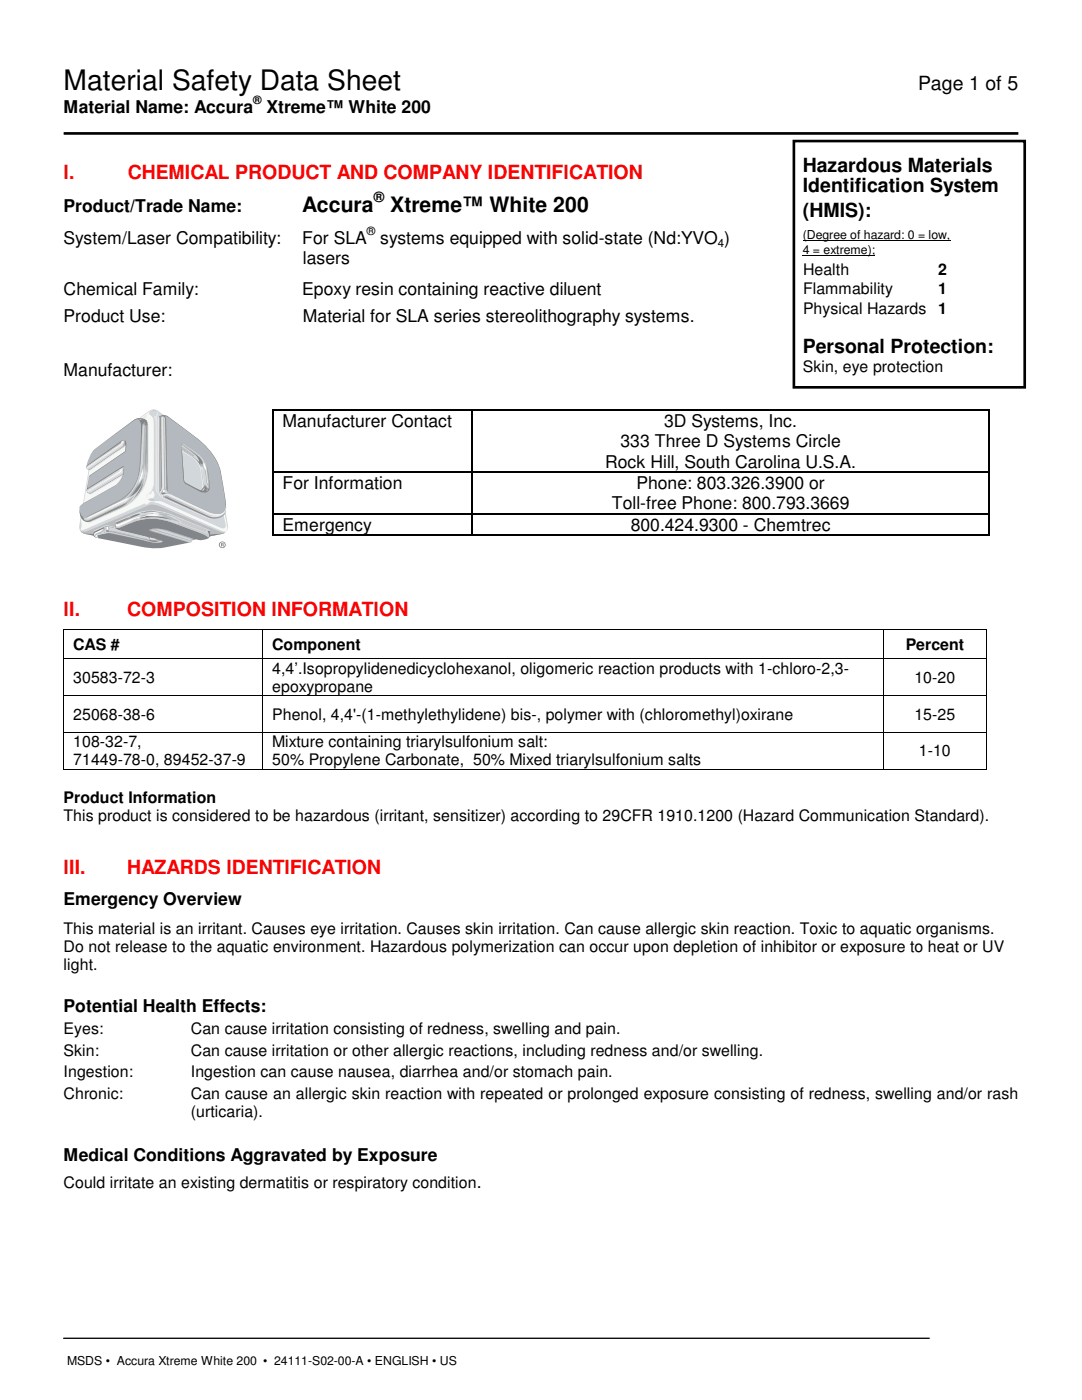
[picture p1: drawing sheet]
<svg xmlns="http://www.w3.org/2000/svg" width="216mm" height="279mm" viewBox="0 0 216 279" stroke-linecap="round" stroke-linejoin="round" font-family="sans-serif">
<path d="M12.7 26.6h190.5" fill="none" stroke="#000" stroke-width=".53"/>
<path d="M12.7 267.1h172.7" fill="none" stroke="#000" stroke-width=".26"/>
<g fill="#000">
<path d="M54.4 81.7h.2v.3h-.2zM54.4 94.1h.2v.2h-.2zM94.1 81.7h.2v.3h-.2zM94.1 94.1h.2v.2h-.2zM197.2 81.7h.3v.3h-.3zM197.2 94.1h.3v.2h-.3zM54.4 102.4h.2v.2h-.2zM54.4 106.6h.2v.3h-.2zM94.1 102.4h.2v.2h-.2zM94.1 106.6h.2v.3h-.2zM197.2 102.4h.3v.2h-.3zM197.2 106.6h.3v.3h-.3z"/>
<path d="M12.6 125.6h.2v.1h-.2zM12.6 131.4h.2v.1h-.2zM52.3 125.6h.2v.1h-.2zM52.3 131.4h.2v.1h-.2zM176.1 125.6h.2v.1h-.2zM176.1 131.4h.2v.1h-.2zM196.8 125.6h.1v.1h-.1zM196.8 131.4h.1v.1h-.1z"/>
</g>
<g fill="none" stroke="#000" stroke-width=".25">
<path d="M54.5 82v12.1M54.5 94.3v8.1M54.6 81.9h39.5M54.6 94.2h39.5M94.2 82v12.1M94.2 94.3v8.1M94.3 81.9h102.9M94.3 94.2h102.9M197.4 82v12.1M197.4 94.3v8.1M54.5 102.6v4M54.6 102.5h39.5"/>
<path d="M54.6 106.8h39.5M94.2 102.6v4M94.3 102.5h102.9M94.3 106.8h102.9M197.4 102.6v4"/>
</g>
<g fill="none" stroke="#000" stroke-width=".2">
<path d="M12.7 125.7v5.7M12.7 131.5v7.2M12.8 125.6h39.5M12.8 131.4h39.5M52.4 125.7v5.7M52.4 131.5v7.2M52.5 125.6h123.6M52.5 131.4h123.6M176.2 125.7v5.7M176.2 131.5v7.2M176.3 125.6h20.5M176.3 131.4h20.5"/>
<path d="M196.8 125.7v5.7M196.8 131.5v7.2"/>
</g>
<path d="M53.8 140.7h121v3.6h-121z" fill="#fff"/>
<path d="M12.6 138.7h.2v.2h-.2zM52.3 138.7h.2v.2h-.2zM176.1 138.7h.2v.2h-.2zM196.8 138.7h.1v.2h-.1zM12.6 146.1h.2v.1h-.2zM12.6 153.4h.2v.2h-.2zM52.3 146.1h.2v.1h-.2zM52.3 153.4h.2v.2h-.2zM176.1 146.1h.2v.1h-.2zM176.1 153.4h.2v.2h-.2zM196.8 146.1h.1v.1h-.1zM196.8 153.4h.1v.2h-.1z" fill="#000"/>
<g fill="none" stroke="#000" stroke-width=".2">
<path d="M12.7 138.9v7.2M12.8 138.8h39.5M52.4 138.9v7.2M52.5 138.8h123.6M176.2 138.9v7.2M176.3 138.8h20.5M196.8 138.9v7.2M12.7 146.2v7.2M12.8 146.1h39.5M12.8 153.5h39.5M52.4 146.2v7.2M52.5 146.1h123.6"/>
<path d="M52.5 153.5h123.6M176.2 146.2v7.2M176.3 146.1h20.5M176.3 153.5h20.5M196.8 146.2v7.2"/>
</g>
<path d="M158.4 28.2h46.1v49.1h-46.1z" fill-rule="evenodd" fill="#fff"/>
<path d="M158.4 28.2h46.1v49.1h-46.1z" fill="none" stroke="#000" stroke-width=".53"/>
<path d="M160.2 48.1h29.4M160.2 51h14.4" fill="none" stroke="#000" stroke-width=".2"/>
<path d="M13.3 79h34.8v31.7h-34.8z" fill-rule="evenodd" fill="#fff"/>
<path d="M18.8 90l5.8-4.2a38.2 38.2 0 0 1 5.8-4.1h.5l.6 .3 7.5 5.4a11.7 11.7 0 0 1 4.3 4.7l2 11.7a2.45 2.45 0 0 1-.2 2.3 3.6 3.6 0 0 1-2 .7l-9.1 1.8a11.4 11.4 0 0 1-3.8 .6l-12-2.4a2.95 2.95 0 0 1-2.3-1 3.2 3.2 0 0 1 .1-2.1l2.2-12.4 .2-.7z" fill-rule="evenodd" fill="#f6f8f5"/>
<path d="M18.6 90.3l10.7-8a1.82 1.82 0 0 1 2.8 .1 57.8 57.8 0 0 1 9 6.8l1.1 1.2 1.1 1.8 2.2 12.8v.5l-.3 .5a6.6 6.6 0 0 0-.4-3.4v-.2l-.1 .4 .1 .9a2.13 2.13 0 0 1 .1 1.6 1.05 1.05 0 0 1-1.2-.1l-11.2-5-1.2-.2a2.41 2.41 0 0 1-1.9-.3l.6-.3 .4 .1a.91 .91 0 0 0 0-1.6l-.4 .7h-.3a2.98 2.98 0 0 0 1-2.1v-11.1a2.64 2.64 0 0 0-1-2.9l.2-.4-10.4 7.6a2.69 2.69 0 0 0-1.4 2.5l-1.8 10.8v2.1a.9 .9 0 0 0-.1 1.1 1.45 1.45 0 0 1-.3-1.7l2.2-13.2z" fill-rule="evenodd" fill="#d0d6dd"/>
<path d="M28 83.6l1.3-.9v.1a.71 .71 0 0 1-1 .7z" fill-rule="evenodd" fill="#e9ecef"/>
<path d="M15.9 105.7l.4 .1 .6-.1 12-5.2 .1 .1a.49 .49 0 0 0 .8-.3l.4-.2 .5 .1a16.2 16.2 0 0 1 4.2 1.7l8.8 3.8 1.4 .4-.8 .4-10.3 2.1a11.4 11.4 0 0 1-3.8 .6l-6-1.2a45.6 45.6 0 0 1-7.9-1.7z" fill-rule="evenodd" fill="#d0d6dd"/>
<path d="M16.1 106l.6 .1 .9-.2 10.6-4.5a3.9 3.9 0 0 1 3-.6l12.7 5.3 1 .2-.6 .2-10.3 2.1a11.4 11.4 0 0 1-3.8 .6l-13.3-2.7z" fill-rule="evenodd" fill="#b8bfc6"/>
<path d="M29.9 99.6a.6 .6 0 0 1 .9 .3h-.9l-.1-.1z" fill-rule="evenodd" fill="#c5cbcd"/>
<path d="M30.7 84.1v12a3.1 3.1 0 0 1-1 2.5h.2l-.6 .9a1.17 1.17 0 0 1 .7-1.6 2.57 2.57 0 0 0 .6-2.4z" fill-rule="evenodd" fill="#edf0ef"/>
<path d="M30.2 82.1a.82 .82 0 0 1 1.2 0l-.6-.1z" fill-rule="evenodd" fill="#c5cbcd"/>
<path d="M31.5 82.2a.69 .69 0 0 1-.2 .9l.1 10.9a16.8 16.8 0 0 0 .2 4.8l-.4-.6a50.2 50.2 0 0 1-.2-8.3v-5.5l-.3-1.2 .5-.4z" fill-rule="evenodd" fill="#e3e8eb"/>
<g fill="#7e868c">
<path d="M16.1 106a2.55 2.55 0 0 0 2.1 .5l1.5 .5 10 1.8a6 6 0 0 0 3.4-.3 95.7 95.7 0 0 1 11.4-2.1l.4-.1-.6 .2-10.3 2.1a11.4 11.4 0 0 1-3.8 .6l-13.3-2.7z" fill-rule="evenodd"/>
<path d="M36.3 89.9l.4 5.5a.99 .99 0 0 0 .7 1.1l1.2 .7a2.33 2.33 0 0 0 1.6 .6 2.78 2.78 0 0 0 .2-2.6 4.6 4.6 0 0 0-2.7-4.5zM31.7 83.1a1.56 1.56 0 0 1 2 .1l3.2 2.4a20.3 20.3 0 0 1 6.4 6.5 18.3 18.3 0 0 1 1.4 5.5l.4 2.6a3.2 3.2 0 0 1-.7 2.8 3.3 3.3 0 0 1-3.4 .1l-7.6-3.5a1.91 1.91 0 0 1-1.6-1.2z" fill-rule="evenodd"/>
</g>
<path d="M36.3 89.9l1.4 .8a4.6 4.6 0 0 1 2.7 4.5l.1 1.2a1.22 1.22 0 0 1-.5 1.5l-2.6-1.4a1 1 0 0 1-.7-1.1zM32.2 83.1v12.5a5.4 5.4 0 0 1-.3 2.8 .93 .93 0 0 0 1.2 .1l1 .1 7.9 3.7a2.79 2.79 0 0 0 2.7-.2 5.1 5.1 0 0 0 .1-3.4 32.7 32.7 0 0 0-1.3-6.2 15.5 15.5 0 0 0-5.6-6l-1.5-1.2a11.4 11.4 0 0 0-3.5-2.3l.1 .2a29.4 29.4 0 0 1 .2 6.1l.2 8.8-.2-.7-.2-12.8a1.7 1.7 0 0 0-.3-1.5z" fill-rule="evenodd" fill="#b3b9be"/>
<g fill="#e5ebee">
<path d="M36.3 89.9l1.4 .8a4.6 4.6 0 0 1 2.7 4.5l.1 1.2a1.28 1.28 0 0 1-.5 1.5l.2-.2a6.7 6.7 0 0 0-.2-3.5 3.7 3.7 0 0 0-2.3-3.2l-1.4-.9z" fill-rule="evenodd"/>
<path d="M31.6 83.2l.1-.1 .1 7.5a52.1 52.1 0 0 0 .2 8.1 2.22 2.22 0 0 0 1.4 .9l2 1a47.5 47.5 0 0 0 7.1 2.9l1.5-.2-.9 .3-1.4-.1-8.5-3.8a1.91 1.91 0 0 1-1.6-1.2z" fill-rule="evenodd"/>
</g>
<path d="M32 83.1h.1a1.96 1.96 0 0 0-.1 1.5v13.2l-.2-14.3z" fill-rule="evenodd" fill="#d4dce0"/>
<path d="M32.3 83.2h.4l.2 .4 .2 13.5v.4l-.4-14.2 .1 14.2-.8 .9a.75 .75 0 0 0 1.1 .1l1 .1 7.9 3.7a2.79 2.79 0 0 0 2.7-.2l.2-.6 .1-.8a2.1 2.1 0 0 1-2.3 2.8 16.4 16.4 0 0 1-4.8-1.8l-4.5-2.1a1.7 1.7 0 0 1-1.5-1.3 3.1 3.1 0 0 0 .5-2.4z" fill-rule="evenodd" fill="#e3e8eb"/>
<path d="M34.1 98.8l7.9 3.7a2.96 2.96 0 0 0 2.6-.2l.3-.4a1.73 1.73 0 0 1-2.4 .8l-1.2-.4z" fill-rule="evenodd" fill="#fff"/>
<path d="M32.5 98.9l.4 .1a1.23 1.23 0 0 1 1.3 .3l8.1 3.7-8.6-3.7 4.2 1.9a18.2 18.2 0 0 0 4.9 2 2.43 2.43 0 0 0 2.3-1.3v.1a2.48 2.48 0 0 1-3.6 1.3l-8.9-4z" fill-rule="evenodd" fill="#b5bdc0"/>
<path d="M33 99.1l7.4 3.4a3.7 3.7 0 0 0 3.8 .5l.7-.8a2.64 2.64 0 0 1-3.7 .9l-8.2-3.8z" fill-rule="evenodd" fill="#7e868c"/>
<path d="M32.6 97.8l.4 .2v-.3h.1l.3 .5-.3 .2-.5-.1-.1-.1z" fill-rule="evenodd" fill="#d4dce0"/>
<path d="M32.7 97.8h.1v.3l-.2 .1z" fill-rule="evenodd" fill="#fff"/>
<g fill="#7e868c">
<path d="M32.4 98.4l.4-.1 .3 .2-.8 .1z" fill-rule="evenodd"/>
<path d="M36.4 88.9l2.1 1.4a3.8 3.8 0 0 1 1.9 2v.4l-.5-.3 .1 .5a4.8 4.8 0 0 0-1.8-1.8l1.6 1.1-.3-.7a13.7 13.7 0 0 0-3.1-2.6zM36.1 88.6l.6 6.8a.99 .99 0 0 0 .7 1.1l2.6 1.4 .3-.2 .5-.9 .7 .8a1.02 1.02 0 0 0 .3-1.2l-.7-3.6 .3 .9a12.8 12.8 0 0 1 .4 4 1.37 1.37 0 0 1-2.1 .3l-2-1.1a1.58 1.58 0 0 1-1.2-1.8zM41.2 97.6v.4h.1l.1-.3z" fill-rule="evenodd"/>
</g>
<g fill="#d4dce0">
<path d="M36.2 88.6l.2 .3a13.3 13.3 0 0 1 3.1 2.6l.3 .7-3.5-2.5z" fill-rule="evenodd"/>
<path d="M40.3 93.1l.2 .1a7.9 7.9 0 0 1 .7 3.2l.1 .2a.54 .54 0 0 1 .2 .7l-.7-.8-.2 .8v-.8z" fill-rule="evenodd"/>
</g>
<path d="M36.5 88.6l1.5 1a6.4 6.4 0 0 1 3.4 4.4l-.5-1.5-.6-.9a6.8 6.8 0 0 1 1.2 4v1l-.2-.8a5.1 5.1 0 0 0-.7-2.9l-.1-.6 .1 .1a6.4 6.4 0 0 0-2.9-2.9z" fill-rule="evenodd" fill="#e2e7ea"/>
<path d="M36.2 89.1l2.5 1.8v.2l-2.4-1.4z" fill-rule="evenodd" fill="#b5bdc0"/>
<g fill="#fff">
<path d="M40.6 92.4l.3 .4 .3 1.4-.5-1.1z" fill-rule="evenodd"/>
<path d="M40 92.8a3.6 3.6 0 0 1 .5 2.1l.2 1.4a.8 .8 0 0 1-.1 1v-1.3l-.3-2.2z" fill-rule="evenodd"/>
</g>
<path d="M40.8 97.2l-.2 .7h-.4z" fill-rule="evenodd" fill="#ced2d3"/>
<path d="M18.6 89.9l7.8-5.8a2.01 2.01 0 0 1 2.9 0 25.8 25.8 0 0 1 .2 5.8v1a12.4 12.4 0 0 1-1.4 7.2 10.8 10.8 0 0 1-5.7 4l-4 1.8a1.6 1.6 0 0 1-2.5-1.3 1.69 1.69 0 0 1 1.2-2.4l4.5-2.5a4.5 4.5 0 0 0 2.9-3l-6.5 3.8-.4-.1a1.69 1.69 0 0 1-.1-1.8l.1-.9a1.23 1.23 0 0 1 .9-1.2l6.2-4.3a1.26 1.26 0 0 0 .4-1.3l-7.2 4.8-.4-.1a1.52 1.52 0 0 1 0-1.6l.5-1.1z" fill-rule="evenodd" fill="#b3b9be"/>
<g fill="#e2e5e6">
<path d="M29.3 84l.2 .3a25.8 25.8 0 0 1 .1 5.8v1a12.4 12.4 0 0 1-1.4 7.2 10.8 10.8 0 0 1-5.7 4l-4.4 2-.8-.1 .8-.2 4.3-1.9a10.5 10.5 0 0 0 6.2-4.9 13.5 13.5 0 0 0 .9-6.3v-6z" fill-rule="evenodd"/>
<path d="M17.8 93.7l7.3-4.8v.2l-7 4.8z" fill-rule="evenodd"/>
<path d="M17.9 98.5l6.6-3.8v.3l-6.4 3.7z" fill-rule="evenodd"/>
</g>
<g fill="#7e868c">
<path d="M17.4 92.9l6.2-4.5a1.35 1.35 0 0 1 1.4-.5 2.99 2.99 0 0 1 0 2.3l-6.8 4.6-.5 .6a1.27 1.27 0 0 1 .8-.9l6.2-4.3a1.26 1.26 0 0 0 .4-1.3l-7 4.7a.51 .51 0 0 1-.7-.1l-.2-.3z" fill-rule="evenodd"/>
<path d="M17.6 96.2l-.1 1.2 7.1-4.4a3.3 3.3 0 0 1-1 3.4l-.9 .7-6.1 3.5-.7 .7 .3-.5 .5-.4 4.9-2.7a4.5 4.5 0 0 0 2.9-3l-6.5 3.8-.4-.1a1.78 1.78 0 0 1-.1-1.8z" fill-rule="evenodd"/>
<path d="M18.8 89.8l7.6-5.7a2 2 0 0 1 2.9 0 25.8 25.8 0 0 1 .2 5.8 16.2 16.2 0 0 1-1 7.2 8.8 8.8 0 0 1-5.3 4.7l-4.8 2.1a1.62 1.62 0 0 1-2.5-1.4v-.8v.4a1.05 1.05 0 0 0 .6 1 1.05 1.05 0 0 0 1.2-.2l2.3-1.1a21.7 21.7 0 0 0 5.6-3.3 9.1 9.1 0 0 0 2.3-6.8l.2-3.9a9.7 9.7 0 0 0-.2-3.8l-.3-.3v-.1l-.9 .4-4.7 3.4a13.2 13.2 0 0 0-4 3.4z" fill-rule="evenodd"/>
</g>
<path d="M17.5 93l6.6-4.7 .4-.4 .3-.1 .2 .2a.82 .82 0 0 0 .1 .9l-7 4.7a.5 .5 0 0 1-.7 0l-.2-.3z" fill-rule="evenodd" fill="#b5bdc0"/>
<path d="M17.3 93.1l6.9-4.9a.32 .32 0 0 1 .3-.2 .32 .32 0 0 1 .3 .2l-.4 .9-6.4 4.4a.42 .42 0 0 1-.5 .1 .42 .42 0 0 1-.2-.5z" fill-rule="evenodd" fill="#d4dce0"/>
<path d="M17.3 93.2l6.9-4.6a.44 .44 0 0 1 .6-.5l-.4 .7-6.9 4.7z" fill-rule="evenodd" fill="#e3e8eb"/>
<path d="M17.5 93.2l6.7-4.6 .3-.5-.2 .5z" fill-rule="evenodd" fill="#fff"/>
<path d="M19.2 91.8l5-3.5z" fill="#7e868c"/>
<path d="M17.4 97.7l6.7-4.2 .6-.3-.2 1.5-6.6 3.8a.66 .66 0 0 1-.6-.6z" fill-rule="evenodd" fill="#b5bdc0"/>
<path d="M17.4 97.7l6.6-4.1 .5-.2v.2a.89 .89 0 0 1-.7 1.3l-5.7 3.5a.52 .52 0 0 1-.7-.7z" fill-rule="evenodd" fill="#d4dce0"/>
<path d="M17.4 97.9l6.4-3.9a.47 .47 0 0 1 .7-.4l-.1 .7-5.7 3.4a1.44 1.44 0 0 1-1.2 .5z" fill-rule="evenodd" fill="#e3e8eb"/>
<path d="M17.6 98l6.3-3.9 .2-.3 .2-.1-.3 .6z" fill-rule="evenodd" fill="#fff"/>
<path d="M29.2 83.8l.1 .3a25.7 25.7 0 0 1 .2 5.8 27.4 27.4 0 0 1-.3 5.7 9.1 9.1 0 0 1-6 6.2l-5.1 2.2-.7 .2 7-3.1 1-.7-2.7 1.2a24.7 24.7 0 0 1-5.5 2.3l-.5-.2-.3-.7a2.01 2.01 0 0 0 2-.3l.6-.3a41.1 41.1 0 0 0 6.4-3.5 9.2 9.2 0 0 0 2.6-7l.4-6.8 .2-.6 .4 .4 .1 .5v7.9l.1-8.5 .2 .2v-.3z" fill-rule="evenodd" fill="#b5bdc0"/>
<path d="M29.4 91.7v.4a10.7 10.7 0 0 1-1.1 5.5l.3-1.1 .5-3v1.1l.1-.3z" fill="#d4dce0"/>
<path d="M28.8 92.8h.1a4.8 4.8 0 0 1-.4 2.9l-.1-.1h-.1l-.9 1.1 1.1-3.4 .2 1.5z" fill-rule="evenodd" fill="#d4dce0"/>
<path d="M28.4 93.9l.1-.1a3.7 3.7 0 0 1-.8 2.5z" fill-rule="evenodd" fill="#fff"/>
<path d="M28.7 84.3l.4 .5z" fill-rule="evenodd" fill="#b5bdc0"/>
<path d="M28.6 84.9l.2 .2-.2 3.3a18.6 18.6 0 0 1-1.4 8.4l-.8 1.3-1.2 1.4a6.6 6.6 0 0 0 2.7-2.2l.3-.3a5.5 5.5 0 0 1-3.8 4.2l1.4-1 1-1.3-.4 .3a9.4 9.4 0 0 1-3.7 2.2l-5 2.3 .4-.1a.9 .9 0 0 1-1.3-.1l.5-.2 6.2-3a7.5 7.5 0 0 0 4-4.5 15.6 15.6 0 0 0 .7-5.2l.3-5.4z" fill-rule="evenodd" fill="#d4dce0"/>
<g fill="#7e868c">
<path d="M28.4 95.7l-.2 .9a4.4 4.4 0 0 1-2.2 2.5z" fill-rule="evenodd"/>
<path d="M28.5 96.5a6.8 6.8 0 0 1-1.9 3.1z" fill-rule="evenodd"/>
</g>
<path d="M16.8 103.5l.7-.1 8.5-4.3-1 1-2.9 1.4a21.4 21.4 0 0 1-4.7 2z" fill-rule="evenodd" fill="#e3e8eb"/>
<path d="M17.3 103.4l7.7-3.8 .6-.1-3.6 1.8a22.2 22.2 0 0 1-4.7 2.1z" fill-rule="evenodd" fill="#fff"/>
<path d="M27.7 83.6l1 .1-.7 .1z" fill-rule="evenodd" fill="#b5bdc0"/>
<path d="M18.7 106.1a6.9 6.9 0 0 1 2.9-1.1l1.5 .4-.1-1 .7-.3a19.9 19.9 0 0 1 6.1-2 13.4 13.4 0 0 1 6.7 1.7l5.3 2.1a.8 .8 0 0 1 .1 1.1 2.05 2.05 0 0 1-2.1 .8l-1.4-.4-.1 .6-.4 .3-3.4 .6a13.8 13.8 0 0 1-7.7-.1l-7-1.3a1.01 1.01 0 0 1-1.2-1.1z" fill-rule="evenodd" fill="#7e868c"/>
<g fill="#dfe4e9">
<path d="M23 104.2l.6-.3a19.1 19.1 0 0 1 6.2-2 13.3 13.3 0 0 1 6.7 1.7l5.4 2.2v.6v-.4l-6.5-2.7a10.6 10.6 0 0 0-10.2 .1l-2.2 1z" fill-rule="evenodd"/>
<path d="M18.7 105.9a6.9 6.9 0 0 1 2.9-1l1.4 .3 .1 .2h-.1a3 3 0 0 0-3 .1l-1.3 .6-.1 .5z" fill-rule="evenodd"/>
</g>
<path d="M29.8 105.7a7.1 7.1 0 0 1 4.8 .5l3.8 1.2a.74 .74 0 0 1-.9 1l-.3-.3-7-2.1-.4-.2z" fill-rule="evenodd" fill="#b5bdc0"/>
<path d="M23.1 104.3l.8-.3a18.8 18.8 0 0 1 5.9-1.9 13.4 13.4 0 0 1 6.7 1.7l5.4 2.2h-.4v.2a.79 .79 0 0 1 .1 1 49 49 0 0 0-9.7-3.6 12.9 12.9 0 0 0-7.8 1.6 .63 .63 0 0 1-.8 .2 .63 .63 0 0 1-.3-.8z" fill-rule="evenodd" fill="#d4dce0"/>
<path d="M28.5 102.2a11.3 11.3 0 0 1 6.8 1.1l-2.1-.5 2.6 1.3a35.3 35.3 0 0 0-7.6-1.2l2.1-.4z" fill-rule="evenodd" fill="#b5bdc0"/>
<path d="M28.9 102.8l1.7-.3-.3-.2a3.4 3.4 0 0 1 2.7 .1l-1.3 .2 .9 .4h-.1a8.2 8.2 0 0 1-3.6-.1z" fill-rule="evenodd" fill="#dfe4e9"/>
<path d="M27.8 102.4l2.5-.3 2.3 .3-2.2-.2z" fill-rule="evenodd" fill="#7e868c"/>
<path d="M18.9 106.3a4.7 4.7 0 0 0 2.2-1.2h.4a4.1 4.1 0 0 1 2.1 .7l8.3 2 .6 .3a6.6 6.6 0 0 1-4.2-.3l-2.1-.5a19.9 19.9 0 0 0-5.1-.9l-1.7 .5 .2 .4a.65 .65 0 0 1-.7-.3 .65 .65 0 0 1 0-.7z" fill-rule="evenodd" fill="#b5bdc0"/>
<g fill="#7e868c">
<path d="M27.9 103.4l1.2-.3-.2-.1h1.9a8.4 8.4 0 0 1 3.5 .8 14.6 14.6 0 0 0-6.4-.4z" fill-rule="evenodd"/>
<path d="M21.2 105.9l.4-.1 .1 .2 8.1 1.8 1.9 .1a3.6 3.6 0 0 1-2.7-.2l-7.1-1.6h-.6z" fill-rule="evenodd"/>
</g>
<g fill="#d4dce0">
<path d="M30.9 105.6a16.3 16.3 0 0 1 5.1 1.3l2 .7 .1 .2z" fill-rule="evenodd"/>
<path d="M30.4 105.6l7.6 2.4 .2-.1 .1-.5a.61 .61 0 0 1-.6 .9l-.3-.2 .5 .1-7.4-2.3z" fill-rule="evenodd"/>
<path d="M20.9 105.2h.3l-.1 .8 .1 .2 .7-.1 6.9 1.6a4.5 4.5 0 0 0 3.4 .3l.2 .1a5 5 0 0 1-3.5-.3l-1.6-.3a30.7 30.7 0 0 0-6-1.2l-.5-.2 .3-.5v-.3l-.4 .2z" fill-rule="evenodd"/>
</g>
<g fill="#fff">
<path d="M21.3 105.2l.2-.1 .1 .6h-.3z" fill-rule="evenodd"/>
<path d="M18.9 106.3l1.8-.8-.5 .5-.6 .3a.52 .52 0 0 0-.6 .6l.4 .4-.2-.4 .3-.2 1.7-.4 .8 .1h-.9l-1.4 .3-.3 .3 .2 .3-.4-.1a.58 .58 0 0 1-.3-.9z" fill-rule="evenodd"/>
</g>
<path d="M20.1 106.4l.7-.5v.3l.1 .1z" fill-rule="evenodd" fill="#d4dce0"/>
<path d="M29.9 107.3l1.3 .3-.4 .1-.7-.1z" fill-rule="evenodd" fill="#e3e8eb"/>
<path d="M31.3 107.7l.2-.1 .6 .2-.4 .1z" fill="#7e868c"/>
<path d="M21.7 105.2l1.4 .3 1 .4 5.5 1.3 .1 .5-.3-.2-3.3-.7 1.6 .3-5.1-1.2h-.8l-.1-.3 .2-.2z" fill-rule="evenodd" fill="#d4dce0"/>
<path d="M29.6 107.2l.4 .1z" fill-rule="evenodd" fill="#7e868c"/>
<g fill="#fff">
<path d="M29.4 102.7l1.7-.1h.2l-.6 .1 .9 .1-1.4 .1z" fill-rule="evenodd"/>
<path d="M29 102.3l1.2-.1 1.7 .1z" fill-rule="evenodd"/>
</g>
<path d="M34.4 103.1l2.1 .7 4.5 1.8 .2 .4a1.4 1.4 0 0 1-1.4-.2l-3.3-1.3-.6-.6z" fill-rule="evenodd" fill="#c5cbcd"/>
<path d="M23.1 104.5l.3 .2h.2l2.4-1 2-.6-.4 .3-2.9 1.1a1.73 1.73 0 0 1-1.5 .4z" fill-rule="evenodd" fill="#fff"/>
<path d="M23.1 105.2a5 5 0 0 0 2.7-.9l.7-.4-.3-.1 1.4-.4-.2 .3a11.2 11.2 0 0 1 6.6 .4l1.5 .5-.5-.4 6.4 2.3h.1l-.2-.6 .2-.1 .4 .2h-.4v.2a.79 .79 0 0 1 .1 1 49.1 49.1 0 0 0-9.7-3.5 12.9 12.9 0 0 0-7.8 1.5l-.6 .2z" fill-rule="evenodd" fill="#c5cbcd"/>
<path d="M23 104.3l4-1.6 1-.2-4.6 2.1-.3-.2-.1 .1z" fill-rule="evenodd" fill="#7e868c"/>
<path d="M23.4 104.4l2.9-1.4-1.1 .7z" fill-rule="evenodd" fill="#b5bdc0"/>
<path d="M44.3 108.5v.2h.1v-.2zM44.1 108.4h.5l-.1 .4 .2 .3-.4-.3v.3h-.2zM43.8 108.7a.55 .55 0 0 0 1.1 0 .55 .55 0 0 0-1.1 0zM43.7 108.7a.67 .67 0 0 1 1.3 0 .67 .67 0 0 1-1.3 0z" fill="#777b80"/>
<text font-size="5.6" x="12.7" y="17.9">Material Safety Data Sheet</text>
<g font-size="4.2">
<text x="60.3" y="42.4">Accura</text>
<text x="77.9" y="42.4">Xtreme™ White 200</text>
</g>
<g font-size="3.9">
<text x="183.2" y="17.9">Page 1 of 5</text>
<text x="160.2" y="34.2">Hazardous Materials</text>
<text x="160.2" y="38.2">Identification System</text>
<text x="160.2" y="43.3">(HMIS):</text>
<text x="160.2" y="70.5">Personal Protection:</text>
</g>
<g font-size="3.9" fill="#f00">
<text x="12.7" y="35.6">I.</text>
<text x="25.5" y="35.6">CHEMICAL PRODUCT AND COMPANY IDENTIFICATION</text>
<text x="12.7" y="122.9">II.</text>
<text x="25.4" y="122.9">COMPOSITION INFORMATION</text>
<text x="12.7" y="174.5">III.</text>
<text x="25.4" y="174.5">HAZARDS IDENTIFICATION</text>
</g>
<g font-size="3.5">
<text x="12.7" y="22.6">Material Name: Accura</text>
<text x="53.2" y="22.6">Xtreme™ White 200</text>
<text x="12.7" y="42.4">Product/Trade Name:</text>
<text x="12.7" y="48.7">System/Laser Compatibility:</text>
<text x="60.3" y="48.7">For SLA</text>
<text x="60.5" y="52.7">lasers</text>
<text x="75.9" y="48.7">systems equipped with solid-state (Nd:YVO )</text>
<text x="12.7" y="58.8">Chemical Family:</text>
<text x="60.3" y="58.8">Epoxy resin containing reactive diluent</text>
<text x="12.7" y="64.3">Product Use:</text>
<text x="60.5" y="64.3">Material for SLA series stereolithography systems.</text>
<text x="12.7" y="75.1">Manufacturer:</text>
<text x="56.4" y="85.3">Manufacturer Contact</text>
<text x="123.8" y="89.3">333 Three D Systems Circle</text>
<text x="132.5" y="85.3">3D Systems, Inc.</text>
<text x="120.7" y="93.3">Rock Hill, South Carolina U.S.A.</text>
<text x="56.4" y="97.6">For Information</text>
<text x="122.1" y="101.6">Toll-free Phone: 800.793.3669</text>
<text x="127" y="97.6">Phone: 803.326.3900 or</text>
<text x="56.4" y="105.9">Emergency</text>
<text x="125.9" y="105.9">800.424.9300 - Chemtrec</text>
<text x="12.7" y="180.6">Emergency Overview</text>
<text x="12.7" y="201.9">Potential Health Effects:</text>
<text x="12.7" y="231.6">Medical Conditions Aggravated by Exposure</text>
</g>
<g font-size="3.2">
<text x="160.2" y="54.9">Health</text>
<text x="160.2" y="58.8">Flammability</text>
<text x="187.2" y="54.9">2</text>
<text x="187.2" y="58.8">1</text>
<text x="160.2" y="62.6">Physical Hazards</text>
<text x="187.2" y="62.6">1</text>
<text x="160.2" y="74.3">Skin, eye protection</text>
<text x="14.6" y="129.7">CAS #</text>
<text x="54.3" y="129.7">Component</text>
<text x="180.7" y="129.7">Percent</text>
<text x="14.6" y="136.2">30583-72-3</text>
<text x="54.3" y="134.5">4,4’.Isopropylidenedicyclohexanol, oligomeric reaction products with 1-chloro-2,3-</text>
<text x="182.5" y="136.2">10-20</text>
<text x="14.6" y="143.6">25068-38-6</text>
<text x="54.3" y="138">epoxypropane</text>
<text x="54.3" y="143.6">Phenol, 4,4'-(1-methylethylidene) bis-, polymer with (chloromethyl)oxirane</text>
<text x="182.5" y="143.6">15-25</text>
<text x="14.6" y="149.1">108-32-7,</text>
<text x="54.3" y="149.1">Mixture containing triarylsulfonium salt:</text>
<text x="14.6" y="152.7">71449-78-0, 89452-37-9</text>
<text x="54.3" y="152.7">50% Propylene Carbonate, 50% Mixed triarylsulfonium salts</text>
<text x="183.3" y="150.9">1-10</text>
<text x="12.7" y="160.2">Product Information</text>
<text x="12.7" y="163.9">This product is considered to be hazardous (irritant, sensitizer) according to 29CFR 1910.1200 (Hazard Communication Standard).</text>
<text x="12.7" y="186.4">This material is an irritant. Causes eye irritation. Causes skin irritation. Can cause allergic skin reaction. Toxic to aquatic organisms.</text>
<text x="12.7" y="190">Do not release to the aquatic environment. Hazardous polymerization can occur upon depletion of inhibitor or exposure to heat or UV</text>
<text x="12.7" y="193.6">light.</text>
<text x="12.7" y="206.3">Eyes:</text>
<text x="38.1" y="206.3">Can cause irritation consisting of redness, swelling and pain.</text>
<text x="12.7" y="210.7">Skin:</text>
<text x="12.7" y="215">Ingestion:</text>
<text x="38.1" y="215">Ingestion can cause nausea, diarrhea and/or stomach pain.</text>
<text x="38.1" y="210.7">Can cause irritation or other allergic reactions, including redness and/or swelling.</text>
<text x="12.7" y="219.3">Chronic:</text>
<text x="38.1" y="219.3">Can cause an allergic skin reaction with repeated or prolonged exposure consisting of redness, swelling and/or rash</text>
<text x="38.1" y="222.9">(urticaria).</text>
<text x="12.7" y="237.1">Could irritate an existing dermatitis or respiratory condition.</text>
</g>
<text font-size="2.8" x="74.6" y="40.3">®</text>
<g font-size="2.5">
<text x="160.2" y="47.8">(Degree of hazard: 0 = low,</text>
<text x="160.2" y="50.6">4 = extreme);</text>
<text x="13.4" y="272.5">MSDS • Accura Xtreme White 200 • 24111-S02-00-A • ENGLISH • US</text>
</g>
<g font-size="2.3">
<text x="50.5" y="20.8">®</text>
<text x="73.2" y="46.9">®</text>
<text x="143.3" y="49.2">4</text>
</g>
</svg>
